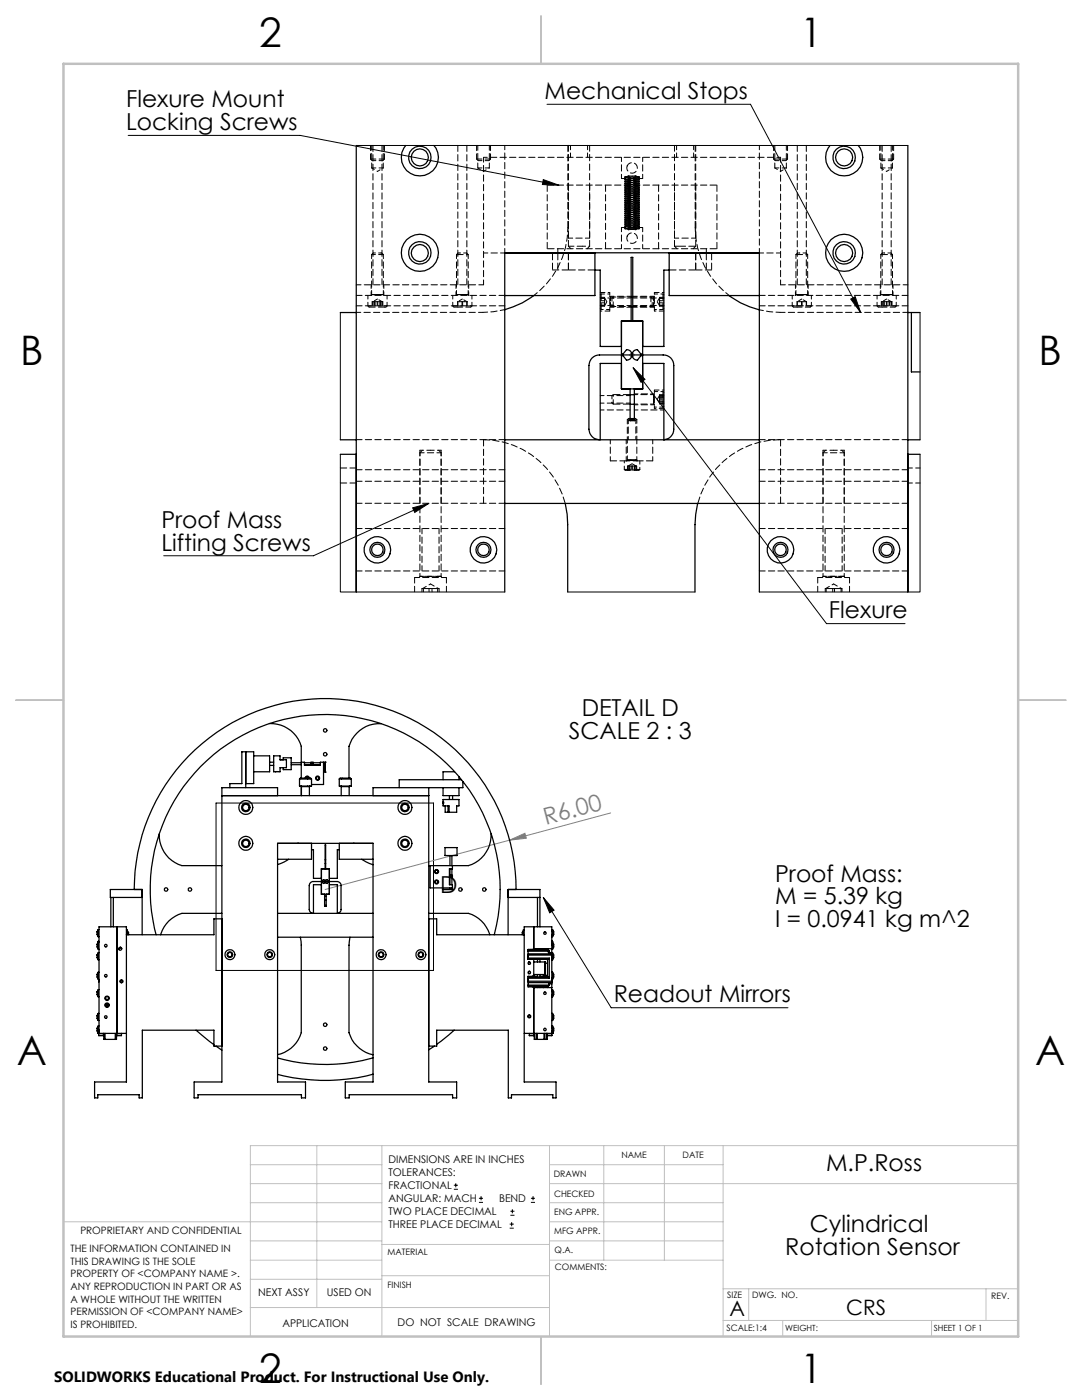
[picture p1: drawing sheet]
<svg xmlns="http://www.w3.org/2000/svg" width="216mm" height="279mm" viewBox="0 0 216 279" stroke-linecap="round" stroke-linejoin="round" font-family="sans-serif">
<g fill="none" stroke="#000" stroke-width=".2">
<path d="M25.6 27h34.3l51.6 10M108.4 35.8l3.1 1.2-3.3-.2zM109.1 20.8h40.7l21.9 41.6M169.8 59.7l.8-.5 1.1 3.2zM126.3 73.4l38.6 51.1h15.7M126.3 73.4l2.4 2.3-.8 .6zM82.3 101.4l3.2-.9-2.7 1.8zM85.5 100.5l-23 10.4h-29.8M43.1 160.3h43.4v33.4h-43.4zM108.4 179.1l2.2 2.5-.9 .6zM108.4 179.1l13.6 22h35.2M90.6 237.3h.8"/>
<path d="M90.6 236.5h.8M90.9 236.1v.9M95.6 240h.8M95.6 239.1h.8M96 238.7v.8M105.9 240h.9M105.9 239.1h.9M106.4 238.7v.8M101.7 245.1h.8M101.7 244.3h.8M101.8 242.5h.9M101.8 241.7h.9"/>
<path d="M102.1 243.9v.8M102.2 241.3v.8"/>
</g>
<path d="M125.6 70.8h1M125.8 70.5l.7 .7M126.1 70.3v1M126.5 70.5l-.7 .7M64.4 175.9h1M64.6 175.6l.7 .7M64.9 175.4v1M65.3 175.6l-.7 .7M101.7 167.7l3-1.4 .3 1zM121.8 162.2l-56.9 15.3" fill="none" stroke="#808080" stroke-width=".2"/>
<g fill="none" stroke="#c0c0c0" stroke-width=".2">
<path d="M50 232.4h26.2M50 236.2h26.2M63.2 228.6v32.3M76.2 228.6v38.1M109.6 228.6v38.1M109.6 232.4h34.7M109.6 236.2h93.6M120.5 228.6v22.9M132.6 228.6v22.9M144.3 228.6v38.1M203.2 228.6h-153.2v38.1M12.7 243.8h63.5"/>
<path d="M50 251.5h26.2M50 240h26.2M50 247.7h26.2M50 255.3h26.2M76.2 254.6h33.4M76.2 248.4h33.4M109.6 251.5h34.7M109.6 243.8h34.7M109.6 240h34.7M109.6 247.7h34.7M144.3 257.2h58.9M149.4 257.2v6.3"/>
<path d="M196.7 257.2v6.3M50 260.9h59.6M144.3 263.5h58.9M156.2 263.5v3.2M185.9 263.5v3.2"/>
</g>
<path d="M108 3.2v9.5M3.1 139.7h9.6M203.2 139.7h9.5M108 266.7v9.6" fill="none" stroke="#c0c0c0" stroke-width=".25"/>
<path d="M12.7 12.7h190.5v254h-190.5z" fill="none" stroke="#c0c0c0" stroke-width=".5"/>
<path d="M126.3 73.4l2.4 2.3-.8 .6zM82.3 101.4l3.2-.9-2.7 1.8zM108.4 35.8l3.1 1.2-3.3-.2zM169.8 59.7l.8-.5 1.1 3.2z" fill="#000"/>
<path d="M101.7 167.7l3-1.4 .3 1z" fill="#808080"/>
<path d="M108.4 179.1l2.2 2.5-.9 .6z" fill="#000"/>
<g fill="none" stroke="#000" stroke-width=".25">
<path d="M71.1 29v89.1M81 29a3.7 3.7 0 0 0 .2 5.1 3.7 3.7 0 0 0 5.1 0 3.7 3.7 0 0 0 .3-5.1M165.6 29a3.7 3.7 0 0 0 .3 5.1 3.7 3.7 0 0 0 5.1 0 3.7 3.7 0 0 0 .2-5.1M181.2 29v89.1M100.7 50.5h18v8.5h-18M106.5 59a16.4 16.4 0 0 1-5.8 2.8M111.3 50.4v.1M118.7 53.9h1.1v15.2h4.2M125.9 59.3h.4M133.5 53.9h-1v15.2h-4.3M140.9 50.4v.1M145.5 59a16.5 16.5 0 0 0 6 2.8"/>
<path d="M151.5 50.5h-18v8.5h18M67.9 62.4h3.2M124 64.1h4.2v6.6h-.3l-.7-.9a1.06 1.06 0 0 0-1.1 1 1.06 1.06 0 0 0 1.1 1.1l.7-.9h.3v6.6h-4.2v-6.6h.3l.7 .9a1.06 1.06 0 0 0 1.1-1.1 1.06 1.06 0 0 0-1.1-1l-.7 .9h-.3zM124 72.5h-4.2v15.3M125.7 78.8h.9M125.7 77.6v6.4h.9v-6.4M125.9 61.2h.4M125.9 64.1v-12.7h.4v12.7M128.2 72.5h4.3v15.3a2.12 2.12 0 0 0 1.9-2.1v-12.7a2.05 2.05 0 0 0-2.1-2.2h-12.7a2.11 2.11 0 0 0-2.1 2.2v12.7a2.17 2.17 0 0 0 2.1 2.1M181.2 62.4h2.4M181.9 62.4v11.8h1.7M67.9 90.7h3.2"/>
<path d="M67.9 87.8h3.2M100.7 87.8h50.8M125.7 83.5h.9M125.7 83.8h.9M125.7 80.7h.9M181.2 90.7h2.4M181.2 87.8h2.4M100.7 100.5h50.8M100.7 118.1v-67.7h50.8v67.7M112.7 100.5l.5 2.2 .1 2v13.4M139.2 100.5l-.4 2.2-.1 2v13.4M44.3 158.8h41.2"/>
<path d="M49 156.4h1.6v-6.4h-2.3v6.4h-2.4v.8M49 150v7.2M50.6 150.8h3.2v3.2h-3.2M53.8 144.4a6.4 6.4 0 0 1 6.3 4.5v6.4M53.8 152.8h.8M53.8 152.1h.8M55 154h-.4v-3.2h1.3v.8h1.2v1.6h-1.2v.8h-.4M55 154h.5M56.5 151.6v-.4h1.6v2.4h-1.6v-.4M58.1 152.6h2M58.1 152.2h2M59.8 155.5h2.4"/>
<path d="M59.8 155.5v1.4h2.4v-1.4M59.8 155.5l.1-.2h2.1l.2 .2M60.1 156.9v.1M60.1 152.1h.6v.6h3.2v-.6h.7v4.5h-2.4M60.1 156.9v1.9M60.1 157h1.6M60.1 157v1.8M60.7 152.6h1.4M60.7 152.2h1.4M60.9 155.3a.42 .42 0 0 1 .4-.4 .42 .42 0 0 1 .4 .4M61 155.3a.28 .28 0 0 1 .3-.3 .28 .28 0 0 1 .3 .3M61.7 157v1.8"/>
<path d="M61.8 156.9l-.1 .1M62.1 152.7v-.6h.4v.6M62.1 152.4h.4M62.5 152.6h1.4M62.5 152.2h1.4M64.6 152.7h.3M64.6 152.2h.3M64.9 152.1h.1M64.9 154.1h.1M64.9 152.1v2M67.7 155.5h2.4M67.7 155.5v1.4h2.4v-1.4"/>
<path d="M67.7 155.5l.2-.2h2l.2 .2M68 156.9l.1 .1M68.1 157h1.6M68.1 157v1.8M69.7 157v1.8M69.8 156.9l-.1 .1M76 144.4a6.3 6.3 0 0 0-6.4 4.5v6.4M85.5 157.2v58.7h5.6v3.2h-.8v-.6h-20.6v.6h-.8v-3.2h5.5v-47.6h-19v47.6h5.6v3.2h-.9v-.6h-20.6v.6h-.8v-3.2h5.6v-58.7h11.1v1.6M88.4 159.6h3.2v1.2h-.5v1.3h-1.5v-1.3h-1.2zM88.4 157.2v1.6h3.2v-1.6M88.4 160l.1 .4zM89.7 158.8v.8"/>
<path d="M90.3 158.8v.8M90.7 154h-2.3v1.6M91.6 155v.6M92.1 155.6h-12.4v1.6M92.4 156v1.2h-18v1.6M22.1 179.1v5.9M22.6 179.1v5.9M26.8 177.5a38.1 38.1 0 0 1 38.1-38.1 38.1 38.1 0 0 1 38.1 38.1M28.4 179.1h-6.4v-1.6h6.4v9M31.8 166.4a6.3 6.3 0 0 0 4.5 6.4h8M57.6 171.5l-.9 .5-1.3 .5M59.4 168.3h.1"/>
<path d="M62.2 168.3v3.2h-6.8M62.2 169.6h.3v5.7h1.6M64.1 173.4h1.6v2.5l-.4-.4a.39 .39 0 0 0-.4 .4 .39 .39 0 0 0 .4 .4l.4-.3v2.5h-1.6v-2.5l.4 .3a.39 .39 0 0 0 .4-.4 .39 .39 0 0 0-.4-.4l-.4 .4zM64.1 176.6h-1.6v5.7M64.8 178.9h.3M64.8 179.6h.3M64.8 178.5v2.4h.3v-2.4M64.9 171.6h.1M64.9 172.3h.1M64.9 173.4v-4.8h.1v4.8M65.7 176.6h1.6v5.7a.78 .78 0 0 0 .8-.8v-4.8a.78 .78 0 0 0-.8-.8h-4.8a.85 .85 0 0 0-.8 .8v4.8a.85 .85 0 0 0 .8 .8M67.7 168.3v3.2h6.7"/>
<path d="M67.7 169.6h-.4v5.7h-1.6M70.5 168.3h.1M72.2 171.5l2.2 1.1M85.8 172.8v4.4h4.5v-.6h-.6v-3.2h.6v-.6M88.3 177.5h.1M88.3 177.5h2M88.8 169.2h2.4v1.5h-2.4zM88.8 160.8v1.3h.6M89.4 162.1h.2M89.4 160.8v1.3M89.7 174.7h.6v.4h-.6M89.7 177.2v.3"/>
<path d="M89.8 170.7v2.1M89.8 173.4v1.3M89.8 175.1v1.5M90 174.7v.4M90.2 170.7v2.1M90.2 173.4v1.3M90.2 175.1v1.5M90.2 177.2v.3M90.3 177.5h.1M98 166.4a6.4 6.4 0 0 1-4.5 6.4h-8M101.4 179.1h6.3M107.2 179.1v5.9"/>
<path d="M19.4 186v.5l.2 .3M19.4 185.9v.1M19.6 190.3a.85 .85 0 0 0 0 1.1M19.6 194.2l-.2 .2v.6l.2 .3M19.6 185.7l-.2 .2M19.6 197.7a.85 .85 0 0 0 0 1.1M19.6 194.1v1.3h.2M19.6 197.6v1.3h.2M19.6 187.9l-.2 .5v.6l.2 .3M19.6 187.9v.1M19.6 187.9h.2M19.7 195.4l.1 .6"/>
<path d="M19.8 188h-.2v1.4h.2M19.8 190.1h-.2v1.5h.2M19.8 194l-.2 .1M19.8 185.5h-.2v1.4h.2M19.8 197.5l-.2 .1M21.1 199.2a.3 .3 0 0 0 .3 .3 .3 .3 0 0 0 .3-.3M23.4 185v21.2M24 189.1l-.3 .4zM25.2 185.6h.2v.9M25.4 185.8l.2 .3v.4M31.2 186.5a34.9 34.9 0 0 1 33.7-43.9 34.9 34.9 0 0 1 33.7 43.9M44.3 182.3h-8a6.3 6.3 0 0 0-4.3 4.2"/>
<path d="M44.3 183.4h-1.6v3.1h-17.5M55.4 187h19M55.4 182.3h19M59.9 187l.2 1.6v17.5a6.2 6.2 0 0 1-4.7 4.4M64.8 180.7h.3M64.8 180.8h.3M69.8 187l-.2 1.6v17.5a6.5 6.5 0 0 0 4.8 4.4M85.5 182.3h8a6.3 6.3 0 0 1 4.2 4.2M85.5 183.4h1.6v3.1h17.5M104.4 185.8l-.2 .3v.4M104.6 185.6h-.2v.9M105.4 189.6l.2 .1"/>
<path d="M105.4 191.2h4.2v4h-4.2M105.4 195.8h4.7M105.4 196.1h4.7M105.4 195h4.2M105.4 190.4h4.7M105.4 190.6h4.7M105.5 193.9v.4M105.5 192v.4M105.6 193.9h.1M105.6 192h.1M105.9 189.5l-.1 .1M106.2 189.5v.1z"/>
<path d="M106.2 197v-.1h1v.2M106.2 194.8v.2M106.5 194.8h.1M106.5 197v-.1v9.3M106.5 197h.1M106.5 185v4.6M106.5 191.5v3.3M106.5 192h2.2l.1 2.5M106.5 194.5h2.3M106.5 197.1h3.6M106.5 189.3h3.6M106.6 196.9v.2"/>
<path d="M106.6 197h.6M106.8 194.9h.4l-1.8-.1v2.2h1.1M107.2 189.5v.1M107.2 191.5v.5M107.2 194.5v.5M107.7 197.1v-.2h1.6v.2M107.7 185v-7.5h-6.3v9M107.7 189.5v.1M107.7 191.5v.5M107.7 194.5v.5M107.7 197h.7M108.4 196.9v.2"/>
<path d="M108.5 196.9v.2M108.5 197h.8M108.7 194.5l.3 .1-.1 .2M108.7 194.5l-.2 .1v.2M108.7 189.3v.2M108.7 194.5h.1M108.8 189.5h.1M108.8 189.5h-3.4v2h4.2M108.8 192.2h.5M109 189.3l-.2 .3M109.3 189.3v.3M109.3 194.8l-1.6 .1h.4"/>
<path d="M109.3 189.4l-.2 .2M109.3 191.5v3.5M109.4 189.8h-4l.2-.2h3.8l.2 .2M109.4 189.8h.1M109.4 189.8l.1 .4v-.4M109.5 189.8h.1M109.6 196.6h-4.2l.2 .3h2a3 3 0 0 0 1.9-.2M109.6 196.6l-.1 .1zM109.6 196.3v.3M109.6 189.8v.6M109.6 196.1v.2M109.6 196.4h.5"/>
<path d="M109.6 190.1h.5M110.1 195.8v.3M110.1 190.4v.2M110.1 195.2v.8M110.1 190.5v.7M110.1 197.1v9.1M110.1 197.5h.2v1.4h-.2M110.1 194h.2v1.4h-.1M110.1 189.3v-4.3h-5.5v30.9h6.3v3.2h-.6v-.6h-8.2v.6h-.7v-13.5h-14.3v3.2h-1.6M110.1 185.5h.2v1.4h-.2M110.1 190.1h.2v1.5h-.2M110.1 196.4v.7"/>
<path d="M110.1 189.3v.8M110.1 187.9h.1M110.1 188.6h.1M110.1 190.1v.3M110.1 190.6v5.2M110.1 196.1v.3M110.2 187.9v.7M110.3 197.7a.85 .85 0 0 1 0 1.1M110.3 188.2a.81 .81 0 0 1 0 1.1M110.3 194.2a.85 .85 0 0 1 0 1.1M110.3 185.7a.85 .85 0 0 1 0 1.1M110.3 190.3a.85 .85 0 0 1 0 1.1"/>
<path d="M110.3 188.6v.8h-.2M19.4 202.7v.6l.2 .2M19.4 205.2l.1 .7M19.4 202.7h.1M19.4 205.2h.1M19.6 202.4l-.2 .3M19.6 204.9l-.2 .3M19.6 204.9v.7M19.7 206.6h.9M19.7 205.6h-.2v.6h5.7M19.7 205.6v1M19.7 205.6h.1"/>
<path d="M19.8 202.2h-.2v1.5h.2M19.8 204.8h-.2v.1M19.8 206.2v-21.2h5.4v30.9h-6.3v3.2h.6v-.6h8.3v.6h.6v-13.5h14.3v3.2h1.6M20.6 206.2v.4M20.7 206.2v1.2h.3M21 207.4h2M21 206.2v1.2M21.2 200.8l-.1-.2 .4-.2 .1 .2-.2 .2M21.2 200.8h.2M21.2 200.8h.1M21.4 200.8h.1M23 206.2v1.2"/>
<path d="M23.2 206.2v1.2h-.2M23.3 206.6h.9M23.3 206.2v.4M24.2 206.2v.4M39.1 205.6l3.6 2.9M43.1 208.8l1.2 .8M74.4 214.4a37.5 37.5 0 0 1-19 0M74.4 211.1a34.9 34.9 0 0 1-19 0M86.7 208.8l-1.2 .7M90.6 205.6l-3.5 2.8M105.6 206.6h1M105.6 206.2v.4"/>
<path d="M106.6 206.2v.4M106.6 206.2l.1 1.2M106.7 207.4h.3M106.7 206.2v1.2M107 207.4h.2M107 206.2v1.2M107.2 207.4h1.3M107.2 206.2v1.2M108.5 207.4h.2M108.5 206.2v1.2M108.7 206.2v1.2M108.7 207.4h.4"/>
<path d="M109.1 206.2v1.2M109.2 206.6h.9M109.2 206.2v.4M110.1 204.8h.2v1.4h-.2M110.1 202.2h.2v1.5h-.2M110.1 206.2v.4M110.3 204.9a.86 .86 0 0 1 0 1.1M110.3 202.4a.81 .81 0 0 1 0 1.1M110.4 205.9v.3h-5.8"/>
<circle cx="83.8" cy="31.4" r="2.26"/>
<circle cx="83.8" cy="31.4" r="1.7"/>
<circle cx="168.4" cy="31.4" r="2.26"/>
<circle cx="168.4" cy="31.4" r="1.7"/>
<circle cx="83.8" cy="50.5" r="2.26"/>
<circle cx="83.8" cy="50.5" r="3.7"/>
<circle cx="83.8" cy="50.5" r="1.7"/>
<circle cx="168.4" cy="50.5" r="2.26"/>
<circle cx="168.4" cy="50.5" r="3.7"/>
<circle cx="168.4" cy="50.5" r="1.7"/>
<circle cx="75.3" cy="109.7" r="2.65"/>
<circle cx="75.3" cy="109.7" r="1.51"/>
<circle cx="75.3" cy="109.7" r="1.16"/>
<circle cx="96.5" cy="109.7" r="2.65"/>
<circle cx="96.5" cy="109.7" r="1.16"/>
<circle cx="96.5" cy="109.7" r="1.51"/>
<circle cx="155.7" cy="109.7" r="2.65"/>
<circle cx="155.7" cy="109.7" r="1.51"/>
<circle cx="155.7" cy="109.7" r="1.16"/>
<circle cx="176.9" cy="109.7" r="2.65"/>
<circle cx="176.9" cy="109.7" r="1.16"/>
<circle cx="176.9" cy="109.7" r="1.51"/>
<circle cx="63.4" cy="155.3" r=".41"/>
<circle cx="63.4" cy="155.3" r=".29"/>
<circle cx="64.9" cy="150.5" r=".35"/>
<circle cx="64.9" cy="145.8" r=".35"/>
<circle cx="33.1" cy="177.5" r=".35"/>
<circle cx="37.9" cy="177.5" r=".35"/>
<circle cx="49" cy="161.2" r=".85"/>
<circle cx="49" cy="168.3" r=".84"/>
<circle cx="49.1" cy="168.3" r="1.39"/>
<circle cx="49.1" cy="161.1" r="1.39"/>
<circle cx="49.1" cy="168.3" r=".64"/>
<circle cx="49.1" cy="161.1" r=".64"/>
<circle cx="80.8" cy="161.2" r=".85"/>
<circle cx="80.8" cy="168.3" r=".84"/>
<circle cx="80.8" cy="168.3" r="1.39"/>
<circle cx="80.8" cy="161.1" r="1.39"/>
<circle cx="80.8" cy="168.3" r=".64"/>
<circle cx="80.8" cy="161.1" r=".64"/>
<circle cx="87.1" cy="174" r=".39"/>
<circle cx="87.1" cy="176" r=".28"/>
<circle cx="87.1" cy="173.9" r=".28"/>
<circle cx="87.1" cy="176" r=".4"/>
<circle cx="91.9" cy="177.5" r=".35"/>
<circle cx="96.6" cy="177.5" r=".35"/>
<circle cx="21.1" cy="194.7" r=".25"/>
<circle cx="21.1" cy="188.7" r=".25"/>
<circle cx="21.4" cy="199.2" r=".31"/>
<circle cx="21.4" cy="199.2" r=".45"/>
<circle cx="24" cy="189.3" r=".31"/>
<circle cx="24.2" cy="195.8" r=".2"/>
<circle cx="24.2" cy="195.8" r=".31"/>
<circle cx="45.9" cy="190.5" r=".56"/>
<circle cx="45.9" cy="190.5" r="1"/>
<circle cx="45.9" cy="190.5" r=".43"/>
<circle cx="53.8" cy="190.5" r=".56"/>
<circle cx="53.8" cy="190.5" r="1"/>
<circle cx="53.8" cy="190.5" r=".43"/>
<circle cx="76" cy="190.5" r=".56"/>
<circle cx="76" cy="190.5" r="1"/>
<circle cx="76" cy="190.5" r=".43"/>
<circle cx="84" cy="190.5" r=".56"/>
<circle cx="84" cy="190.5" r="1"/>
<circle cx="84" cy="190.5" r=".43"/>
<circle cx="105.6" cy="192.2" r=".26"/>
<circle cx="105.6" cy="194.1" r=".25"/>
<circle cx="108.7" cy="186.2" r=".25"/>
<circle cx="108.7" cy="198.2" r=".25"/>
<circle cx="21.1" cy="203" r=".26"/>
<circle cx="21.4" cy="200.6" r=".3"/>
<circle cx="21.4" cy="200.6" r=".31"/>
<circle cx="21.4" cy="200.6" r=".45"/>
<circle cx="64.9" cy="209.3" r=".35"/>
<circle cx="64.9" cy="204.5" r=".35"/>
<circle cx="105.6" cy="202.8" r=".19"/>
<circle cx="105.6" cy="202.8" r=".31"/>
<circle cx="108.7" cy="205.5" r=".25"/>
</g>
<path d="M71.1 29h110.1M67.9 62.4v25.4M183.6 62.4v25.4M67.9 90.7v27.4h32.8M183.6 90.7v27.4h-32.1M113.3 118.1h25.4" fill="none" stroke="#000" stroke-width=".2"/>
<g fill="none" stroke="#000" stroke-width=".2" stroke-dasharray="1.3 .6" stroke-dashoffset=".1">
<path d="M74.4 29v27.8M91.4 29v27.8M113.4 36.9v10.6M113.4 29v20.1M134.6 36.9v10.6M134.6 29v20.1M159.1 29v27.8M176 29v27.8M71.1 59h29.6M76.2 56.8v-27.8M93.2 56.8v-27.8M113.3 45.4v-16.4"/>
<path d="M117.7 47.5v-10.6M117.7 49.1v-20.1M138.7 45.4v-16.4M138.8 47.5v-10.6M138.8 49.1v-20.1M151.5 59h29.7M160.9 56.8v-27.8M177.8 56.8v-27.8M94.2 61.1h-3M100.7 61h-29.6M132.3 78.1v3M161.9 61.1h-3"/>
<path d="M178.8 61.1h-2.9M181.2 61h-29.7M71.1 96h29.6M83.8 89.9v10.5M100.7 87.7h-29.6M100.7 93.7h-29.6M151.5 96h29.7M164.2 89.9v10.5M181.2 87.7h-29.7M181.2 93.7h-29.7M71.1 113.9h29.6M71.1 105.5h29.6"/>
<path d="M88 100.4v-10.5M100.7 100.4h-29.6M151.5 113.9h29.7M151.5 105.5h29.7M168.5 100.4v-10.5M181.2 100.4h-29.7"/>
</g>
<g fill="none" stroke="#000" stroke-width=".2" stroke-dasharray="1.3 .6">
<path d="M73.9 31.7l.3 .4M76.4 32.1l.3-.4M95.1 31.7l.3 .4M97.6 32.1l.3-.4M109.2 36.9v12.7M124.7 40v.1M124.7 39.5v.2M124.7 39.1v.2M124.7 38.7v.2M124.7 38.3v.1M124.7 37.8v.2M124.7 37.4v.2"/>
<path d="M124.7 37v.2M124.7 36.6v.1M124.7 36.1v.2M124.7 35.7v.2M124.7 35.3v.2M124.7 38.7v.1M124.7 37v.1M124.7 35.3v.1M125.3 35.2h.2M125.5 35.2h-.1M125.5 39.8h.1M125.5 39.4h.1"/>
<path d="M125.5 39h.1M125.5 38.6h.1M125.5 38.1h.1M125.5 37.7h.1M125.5 37.3h.1M125.5 36.9h.1M125.5 36.4h.1M125.5 35.6h.1M126.8 35.1h-.1M126.9 35.2h-.1M127.5 39.5h.1M127.5 39.7v-.2"/>
<path d="M127.5 39.3v-.2M127.5 38.8v-.1M127.5 38.4v-.1M127.5 38v-.2M127.5 37.6v-.2M127.5 37.1v-.1M127.5 36.7v-.1M127.5 36.3v-.2M127.5 35.9v-.2M127.5 35.4v-.1M127.5 38.9v-.2M127.5 37.2v-.2"/>
<path d="M127.5 35.5v-.2M143.1 36.9v12.7M154.4 31.7l.3 .4M156.8 32.1l.3-.4M175.5 31.7l.3 .4M178 32.1h.1M178 32.1l.3-.4M178.3 31.7h.1M74.2 58.8l-.2 .2M74.5 50.5l-.3 .3M76.2 50.5h-.2M76.5 50.8h-.2"/>
<path d="M76.5 50.8l-.3-.3M76.7 59l-.2-.2M91.1 58.8l-.2 .2M91.4 50.5l-.3 .3M91.6 50.8h-.5M91.8 50.5h-.4M93.4 50.8l-.3-.3M93.6 59l-.2-.2M110.2 53.9h3.2M120 58.7l-.2 .2M120.6 59.7v-.4M120.8 49.6v-12.7"/>
<path d="M121.8 59.3l-.1-.2M122.4 59.3h-.6M122.4 59.3l-.3 .2M124.7 45.1v.1M124.7 44.6v.2M124.7 44.2v.2M124.7 43.8v.2M124.7 43.4v.1M124.7 42.9v.2M124.7 42.5v.2M124.7 42.1v.2M124.7 41.7v.1"/>
<path d="M124.7 41.2v.2M124.7 40.8v.2M124.7 40.4v.2M124.7 45.5v.2M124.7 43.8v.1M124.7 42.1v.1M124.7 40.4v.1M124.7 45.5v.1M125.5 45.8l-.2-.1 .2 .1M125.5 45.8h.1M125.5 44.5h.1M125.5 44.1h.1"/>
<path d="M125.5 43.7h.1M125.5 43.2h.1M125.5 42.8h.1M125.5 42.4h.1M125.5 42h.1M125.5 41.5h.1M125.5 41.1h.1M125.5 40.7h.1M125.5 40.3h.1M126.8 45.8l.1-.1-.1 .1M127.5 44.6h.1M127.5 43.8h.1"/>
<path d="M127.5 45.2v-.1M127.5 44.8v-.2M127.5 44.4v-.2M127.5 43.9v-.1M127.5 43.5v-.1M127.5 43.1v-.2M127.5 42.7v-.2M127.5 42.2v-.1M127.5 41.8v-.1M127.5 41.4v-.2M127.5 41v-.2M127.5 40.5v-.1"/>
<path d="M127.5 40.1v-.1M127.5 45.6v-.1M127.5 44v-.2M127.5 42.3v-.2M127.5 40.6v-.2M127.5 45.7v-.2M130.1 59.5l-.2-.2M130.6 59.1l-.2 .2M131.4 49.6v-12.7M131.6 60v-.4M131.6 59.4v.2M131.6 59.3v.1"/>
<path d="M132.3 58.7v3.1M132.5 58.9l-.2-.2M138.8 53.9h3.2M158.8 58.8l-.1 .2M159.1 50.5l-.3 .3M159.3 50.8h-.5M159.5 50.5h-.4M161.2 50.8l-.4-.3M161.3 59l-.1-.2M175.8 58.8l-.2 .2M176.1 50.5l-.3 .3M176.3 50.8h-.5"/>
<path d="M176.5 50.5h-.4M178.1 50.8l-.3-.3M178.3 59l-.2-.2M73.4 61.1l.2 .2M74.5 60.2h-.2M74.7 60.2h.6M74.7 60.2h-.2M75.3 60.2h.5M76.1 60.2h-.3M76.4 60.2h-.3M76.7 61.3h-3.1M77 61.3h-.3"/>
<path d="M77 61.3l.2-.2M77.2 61.1h-.3M90.3 61.1l.3 .2M91.8 60.2h-.5M92.2 60.2h.5M92.2 60.2h-.4M92.7 60.2h.4M93.1 60.2h.1M93.2 60.2h.1M93.9 61.3l.3-.2M119.8 61.6l.2 .2M120 61.8v-3.1"/>
<path d="M120.6 60v.5M120.6 60v-.3M120.6 60.5v.4M120.6 61v-.1M120.6 61.1v-.1M121.7 61.3l.1-.1M121.8 61.2h.6M122.1 60.9l.3 .3M122.4 78.7l-.3 .3M126.1 70.8h.1M129.9 61.2l.2-.3M130.4 61.2l.2 .1"/>
<path d="M130.6 78.6l-.2 .1M131.6 79.8v-.5M131.6 79.3v-.3M131.6 79v-.2M131.6 60.4v-.4M131.6 60.8v-.4M131.6 61.1v-.3M132.3 61.8l.2-.2M132.5 78.3l-.2-.2M158.1 61.1l.2 .2M159.5 60.2h-.5M159.9 60.2h.5"/>
<path d="M159.9 60.2h-.4M160.4 60.2h.5M160.9 60.2h.1M161.7 61.3l.2-.2M175 61.1l.2 .2M175.9 60.2h.1M176.4 60.2h-.4M176.9 60.2h.4M176.9 60.2h-.5M177.3 60.2h.5M177.8 60.2h.1M178 60.2h-.1"/>
<path d="M178.6 61.3l.2-.2M67.9 96.4h3.2M71.1 93.4h-3.2M96.5 87.7v12.7M121.8 92h3.2M122.1 80.3v.1M122.1 80.4l.3 .2M122.4 80.6h.1M124.6 93.7l.2 .2M125.2 91.8l-.2 .2M125.2 93h.2M125.4 83.9h.3"/>
<path d="M125.4 83.5l-.2 .3M125.4 93h.3M125.7 83.8h-.5M125.7 83.5h-.3M126.1 93h-.4M126.6 83.9h.3M126.6 93h-.5M126.8 93h-.2M126.8 83.5h-.2M127 93h-.2M127.1 83.8h-.5M127.1 92h3.1"/>
<path d="M127.1 83.8l-.3-.3M127.2 92l-.1-.2M127.5 93.9l.2-.2M127.7 93.7h-3.1M130.4 80.6l.2 .2M131.6 80.2v-.4M131.6 80.2v.2M131.6 80.4v.2M132.3 81.1v.1M132.3 81.2l.2-.1M132.5 87.7h-.1M155.6 87.7a16.9 16.9 0 0 0-16.4 12.7"/>
<path d="M155.8 87.7v12.7M83.8 115l-.2 .3M87.5 117.5h-.2M87.6 117.5h-.1M88.3 115.3l-.3-.3M112.8 100.4a16.9 16.9 0 0 0-16.4-12.7M164.2 115l-.2 .3M167.9 117.5h-.1M168 117.5h-.1M168.7 115.3l-.2-.3"/>
</g>
<g fill="none" stroke="#000" stroke-width=".2" stroke-dasharray="1.3 .6" stroke-dashoffset=".5">
<path d="M74.2 32.1h2.2M95.4 32.1h2.2M124.7 39.7l2 .1M124.7 39.3l2 .1M124.7 38.8l2 .1M124.7 38.4l2 .1M124.7 38l2 .1M124.7 37.6l2 .1M124.7 37.1l2 .1M124.7 36.7l2 .1M124.7 36.3l2 .1M124.7 35.9l2 .1"/>
<path d="M124.7 35.4l2 .1M124.8 35.4l2.1-.2M125.3 35.2l2.2 .2M127.5 36.1l-2-.1M154.7 32.1h2.1M155.8 31.4h-59.3M175.8 32.1h2.2M73.4 59v2.1M74.1 56.8v2.2M74.2 50.8v8M75.3 59.7l-.9 .5M76.3 50.8h-2.1"/>
<path d="M76.5 58.8v-8M76.6 59v-2.2M90.3 59v2.1M91 56.8v2.2M91.1 50.8v8M92.3 59.7l-1 .5M93.4 58.8v-8M93.5 59v-2.2M124.7 44.8l2 .1M124.7 44.4l2 .1M124.7 43.9l2 .1M124.7 43.5l2 .1"/>
<path d="M124.7 43.1l2 .1M124.7 42.7l2 .1M124.7 42.2l2 .1M124.7 41.8l2 .1M124.7 41.4l2 .1M124.7 41l2 .1M124.7 40.5l2 .1M124.7 40.1l2 .1M124.7 45.2l2 .1M126.9 45.8l-2.1-.3M127.5 45.5l-2.2 .3M127.5 45.1l-2-.2"/>
<path d="M127.5 45.5l-2-.1M130.4 59.3h-4.1M131.6 59.4l-.5 .8M158.1 59v2.1M158.7 56.8v2.2M158.8 50.8v8M160 59.7l-.9 .5M161.2 58.8v-8M161.3 59v-2.2M175 59v2.1M175.7 56.8v2.2M175.8 50.8v8"/>
<path d="M176.9 59.7l-.9 .5M178.1 58.8v-8M178.2 59v-2.2M74.3 60.2v1.1M74.4 60.2v1.1M74.7 60.2v1.1M74.8 60.2v1.1M75.3 60.2v1.1M75.4 60.2v1.1M75.8 60.2v1.1M75.9 60.2v1.1M76.2 60.2v1.1"/>
<path d="M76.2 60.2l-.9-.5M76.3 60.2v1.1M76.4 60.2v1.1M77.2 61.1v-2.1M91.3 60.2v1.1M91.4 60.2v1.1M92.2 60.2v1.1M92.3 60.2v1.1M93.1 60.2v1.1M93.2 60.2l-.9-.5M93.2 60.2v1.1M94.2 61.1v-2.1"/>
<path d="M120.6 61l.5-.8M121.1 60.2l-.5-.8M125.7 78.9h-5.9M126.3 61.2h4.1M130.6 78.6h-4M131.1 79.7l.5 .8M131.1 60.2l.5 .8M131.6 78.9l-.5 .8M151.5 61.8l2.1 .4 2 .1M159 60.2v1.1M159.1 60.2v1.1M159.9 60.2v1.1"/>
<path d="M160 60.2v1.1M160.9 60.2v1.1M160.9 60.2l-.9-.5M161.9 61.1v-2.1M175.9 60.2v1.1M176 60.2v1.1M176.3 60.2v1.1M176.4 60.2v1.1M176.9 60.2v1.1M177 60.2v1.1M177.4 60.2v1.1M177.5 60.2v1.1"/>
<path d="M177.8 60.2v1.1M177.8 60.2l-.9-.5M177.9 60.2v1.1M178 60.2v1.1M178.8 61.1v-2.1M85.9 89.9h-2.1M88 89.9h-2.1M119.8 81.8h5.9M119.8 80.5h5.9M126.1 92.5l-.8 .5M126.6 81.8h5.9M126.6 80.8h4"/>
<path d="M126.9 93l-.8-.5M127.1 92h-2.1M127.1 87.7v-3.9M166.3 89.9h-2.1M168.5 89.9h-2.2"/>
</g>
<g fill="none" stroke="#000" stroke-width=".2" stroke-dasharray="1.3 .6" stroke-dashoffset=".4">
<path d="M74.2 33.5h2.3M95.3 33.5h2.3M113.8 29v2.4M117.2 31.4v-2.4M124 35.6v-4.2M125.6 39.9l-.9 .1M125.6 39.4l-.9 .1M125.6 39l-.9 .1M125.6 38.6l-.9 .1M125.6 38.2l-.9 .1M125.6 37.7l-.9 .1M125.6 37.3l-.9 .1"/>
<path d="M125.6 36.9l-.9 .1M125.6 36.5l-.9 .1M125.6 36l-.9 .1M128.2 35.6h-4.2M128.2 31.4v4.2M135 29v2.4M138.4 31.4v-2.4M154.6 33.5h2.3M175.8 33.5h2.3M96.5 50.5h4.2M100.7 50.4v-21.4M106.5 59a16.9 16.9 0 0 0 6.8-13.6"/>
<path d="M111.3 49.6v.8M113.4 47.5h4.3M113.4 49.1l.5 .5M117.2 49.6l.5-.5M120.6 59.6h-.8M120.6 59.3h-.8M124 45.4v4.2M125.6 45l-.9 .1M125.6 44.5l-.9 .1M125.6 44.1l-.9 .1M125.6 43.7l-.9 .1M125.6 43.3l-.9 .1"/>
<path d="M125.6 42.8l-.9 .1M125.6 42.4l-.9 .1M125.6 42l-.9 .1M125.6 41.6l-.9 .1M125.6 41.1l-.9 .1M125.6 40.7l-.9 .1M125.6 40.3l-.9 .1M126 59.5h-6.2M126 59.1h-4.3M128.2 49.6v-4.2M128.2 45.4h-4.2M130.6 59.1h-4.3"/>
<path d="M131.6 59.6h.9M131.6 59.3h.9M132.5 59.5h-6.2M134.6 47.5h4.2M134.6 49.1h.8M134.6 49.1l.5 .5M138.3 49.6l.5-.5M138.7 45.4a16.9 16.9 0 0 0 6.8 13.6M140.9 49.6v.8M151.5 50.4v-21.4M151.5 50.5h4.3M71.1 62.3h25.3"/>
<path d="M91.2 61.1h-.9M91.3 61.3h-.7M119.8 61h6.2M120.6 60h-.8M120.6 60.9h-.8M120.6 60.4h-.8M120.6 61.1h-.8M121.7 61.3h4.3M126.3 61.3h4.3M126.3 61h6.2M131.6 79.6h.9M131.6 79h.9"/>
<path d="M131.6 78.9h.9M131.6 79.8h.9M131.6 79.3h.9M131.6 79.2h.9M131.6 78.8h.9M131.6 60.4h.9M131.6 60.9h.9M131.6 61.1h.9M131.6 60h.9M158.9 61.1h-.8M159.1 61.3h-.8M175.9 61.1h-.9"/>
<path d="M176 61.3h-.8M84.3 89.9l-.5 .5M88 90.4h-4.2M88 90.4l-.5-.5M121.8 87.7v4.3M125 92v-4.3M125.2 83.8v8M125.2 93v.9M125.3 93v.9M125.4 93v.9M125.6 93v.9M125.7 93v.9"/>
<path d="M126.1 93v.9M126.2 93v.9M126.6 93v.9M126.9 93v.9M127 93v.9M127.1 92v-4.3M130.2 92v-4.3M131.6 80.4h.9M131.6 80.5h.9M131.6 80.2h.9M131.6 80.1h.9M131.6 80.6h.9"/>
<path d="M164.7 89.9l-.5 .5M168.5 90.4h-4.3M168.5 90.4l-.5-.5M181.2 96.4h2.4M183.6 93.4h-2.4M84.2 117.5h.7M84.9 117.5h.7M85.6 117.5h.9M86.5 117.5h.8M164.7 117.5h.7M165.4 117.5h.8M166.2 117.5h.8"/>
<path d="M167 117.5h.8"/>
</g>
<g fill="none" stroke="#000" stroke-width=".2" stroke-dasharray="1.3 .6" stroke-dashoffset="-.1">
<path d="M109.2 36.9h33.9M109.2 49.6h33.9M110.2 50.5v3.4M111.3 50.5v3.4M113.4 53.9h5.3M113.4 53.9v-3.4M135.4 49.1h3.4M138.8 53.9h-5.3M138.8 53.9v-3.4M140.9 50.5v3.4M142 53.9v-3.4M125.7 78.7h-3.3"/>
<path d="M122.4 80.6h3.3"/>
</g>
<g fill="none" stroke="#000" stroke-width=".2" stroke-dasharray="1.3 .6" stroke-dashoffset=".2">
<path d="M73.9 31.7h2.8M73.9 29v2.7M76.7 31.7v-2.7M95.1 31.7h2.8M95.1 29v2.7M97.9 31.7v-2.7M125.1 33.1a1.06 1.06 0 0 0 1 1.5 1.06 1.06 0 0 0 1-1.5 1.06 1.06 0 0 0-1.7-.3l-.3 .3M154.4 31.7h2.7M154.4 29v2.7M157.1 31.7v-2.7M175.5 31.7h2.8M175.5 29v2.7"/>
<path d="M178.3 31.7v-2.7M74.4 58.8h2.1h-2.3h.2M74.7 58.8h-.5h2.3h-1.8M91.3 58.8h2.1h-2.3h.2M93.2 58.8h-2.1h2.3h-.2M113.4 49.1h2.9M125.1 47.1a1.06 1.06 0 0 0 1 1.5 1.06 1.06 0 0 0 1-1.5 1.06 1.06 0 0 0-1.7-.3l-.3 .3M159 58.8h2.1h-2.3h.2M161 58.8h-2.2h2.3h-.1M177.6 58.8h.5h-2.3h1.8M177.9 58.8h-2.1h2.3h-.2M127.5 93.9h-2.7"/>
<path d="M82.7 115.3v2.8M84.2 105.5v8.4M87.6 113.9v-8.4M89.1 118.1v-2.8M163.2 115.3v2.8M164.6 105.5v8.4M168 113.9v-8.4M168.2 115h.2h-4.2h4M169.5 118.1v-2.8"/>
</g>
<g fill="none" stroke="#000" stroke-width=".2" stroke-dasharray="1.3 .6" stroke-dashoffset=".3">
<path d="M74.2 29v4.5M76.5 33.5v-4.5M95.3 29v4.5M96.5 31.4v25.4M97.6 33.5v-4.5M124.8 39.7l2.1-.3-2.1-.3M124.8 39.3l2.1-.3-2.1-.3M124.8 38.8l2.1-.3-2.1-.2M124.8 38.4l2.1-.3-2.1-.3M124.8 38l2.1-.3-2.1-.3M124.8 37.6l2.1-.3-2.1-.3M124.8 37.1l2.1-.3-2.1-.2"/>
<path d="M124.8 36.7l2.1-.3-2.1-.3M124.8 36.3l2.1-.3-2.1-.3M124.8 35.9l2.1-.3-2.1-.3M125.3 35.2l-.6 .1M127.4 39.6l-2.1 .2a1.43 1.43 0 0 0 1.3 .2l.9 .1M127.5 40l-2.2 .2a1.43 1.43 0 0 0 1.3 .3h.9M127.5 39.1l-2.2 .3a1.43 1.43 0 0 0 1.3 .2l.9 .1M127.5 38.7l-2.2 .2a1.43 1.43 0 0 0 1.3 .3l.9 .1M127.5 38.3l-2.2 .2a1.43 1.43 0 0 0 1.3 .3h.9M127.5 37.8l-2.2 .3a1.43 1.43 0 0 0 1.3 .2l.9 .1M127.5 37.4l-2.2 .3a1.43 1.43 0 0 0 1.3 .2l.9 .1M127.5 37l-2.2 .2a1.43 1.43 0 0 0 1.3 .3l.9 .1"/>
<path d="M127.5 36.6l-2.2 .2a1.43 1.43 0 0 0 1.3 .3h.9M127.5 36.1l-2.2 .3a1.43 1.43 0 0 0 1.3 .2l.9 .1M127.5 35.7l-2.2 .3a1.43 1.43 0 0 0 1.3 .2l.9 .1M127.5 35.3l-2.2 .2a1.43 1.43 0 0 0 1.3 .3l.9 .1M154.6 29v4.5M155.8 31.4v25.4M156.9 33.5v-4.5M175.8 29v4.5M178.1 33.5v-4.5M96.5 56.8h-25.4M124.8 45.2l2.1-.3-2.1-.3M124.8 44.8l2.1-.3-2.1-.3"/>
<path d="M124.8 44.4l2.1-.3-2.1-.3M124.8 43.9l2.1-.3-2.1-.2M124.8 43.5l2.1-.3-2.1-.3M124.8 43.1l2.1-.3-2.1-.3M124.8 42.7l2.1-.3-2.1-.3M124.8 42.2l2.1-.3-2.1-.2M124.8 41.8l2.1-.3-2.1-.3M124.8 41.4l2.1-.3-2.1-.3M124.8 41l2.1-.3-2.1-.3M124.8 40.5l2.1-.3-2.1-.2M124.8 40.1l2.1-.3-2.1-.3M124.8 45.6l2.1-.3-2.1-.2"/>
<path d="M127.4 44.7l-2.1 .2a1.43 1.43 0 0 0 1.3 .2l.9 .1M127.4 43.8l-2.1 .2a1.43 1.43 0 0 0 1.3 .3l.9 .1M127.5 44.2l-2.2 .3a1.43 1.43 0 0 0 1.3 .2l.9 .1M127.5 43.4l-2.2 .2a1.43 1.43 0 0 0 1.3 .3h.9M127.5 42.9l-2.2 .3a1.43 1.43 0 0 0 1.3 .2l.9 .1M127.5 42.5l-2.2 .3a1.43 1.43 0 0 0 1.3 .2l.9 .1M127.5 42.1l-2.2 .2a1.43 1.43 0 0 0 1.3 .3l.9 .1M127.5 41.7l-2.2 .2a1.43 1.43 0 0 0 1.3 .3h.9M127.5 41.2l-2.2 .3a1.43 1.43 0 0 0 1.3 .2l.9 .1M127.5 40.8l-2.2 .3a1.43 1.43 0 0 0 1.3 .2l.9 .1M127.5 40.4l-2.2 .2a1.43 1.43 0 0 0 1.3 .3l.9 .1M127.5 45.1l-2.2 .2a1.43 1.43 0 0 0 1.3 .3h.9"/>
<path d="M155.8 56.8h25.4M93.9 61.3h-2.6M96.4 62.3l2-.1 2.3-.4M155.6 62.3h25.6M161.7 61.3h-2.6M178.6 61.3h-2.6M84.2 117.5v.6M84.5 117.5v.6M85.6 117.5v.6M86.2 117.5v.6M87.3 117.5v.6M87.6 117.5v.6"/>
<path d="M87.8 115h.2h-4.2h4M89.1 115.3h-6.4M164.7 117.5v.6M164.8 117.5v.6M166.2 117.5v.6M166.5 117.5v.6M167.8 117.5v.6M168 117.5v.6M169.5 115.3h-6.3"/>
</g>
<g fill="none" stroke="#000" stroke-width=".2" stroke-dasharray="1.3 .6" stroke-dashoffset=".9">
<path d="M93.4 50.8h-1.8M121.7 58.4h-1.9M121.7 58.7h-1.7M122.4 59.3v1.9M130.6 58.4v1.8M132.3 58.7h-1.7M132.5 58.4h-1.9M161.2 50.8h-1.9M178.1 50.8h-1.8M119.8 62.1h1.9M120 61.8h1.7M122.4 78.7v1.9"/>
<path d="M129.9 61.2v-1.9M130.6 60.2v1.9M130.6 62.1h1.9M130.6 61.8h1.7M132.3 78.1h-1.7M132.5 77.8h-1.9M124.6 92v1.7M127.7 93.7v-1.7M130.6 81.2h1.7M130.6 81.5h1.9M85.9 116.5l-1.6 1M87.5 117.5l-1.6-1"/>
<path d="M166.3 116.5l-1.5 1M167.9 117.5l-1.6-1"/>
</g>
<g fill="none" stroke="#000" stroke-width=".2" stroke-dasharray="1.3 .6" stroke-dashoffset=".7">
<path d="M74.2 33.5l1.1 .7M75.3 34.2l1.2-.7M95.3 33.5l1.2 .7M96.5 34.2l1.1-.7M154.6 33.5l1.2 .7M155.8 34.2l1.1-.7M175.8 33.5l1.1 .7M176.9 34.2l1.2-.7M93.1 50.5h-1.3M116.3 49.1h1.4M121.8 59.5v-.2v1.9v-1.7M122.1 59.5v1.4"/>
<path d="M126 59.3h-3.6M130.4 59.5v-.2v1.9v-1.7M160.8 50.5h-1.3M177.8 50.5h-1.3M121.7 62.1v-3.7M122.1 79v1.3M122.4 61.2h3.6M130.1 60.9v-1.4M130.6 77.8v3.7M83.8 90.4v24.6M126.9 91.8h-1.7h1.9h-.2M164.2 90.4v24.6"/>
<path d="M88 115v-24.6M168.5 115v-24.6"/>
</g>
<path d="M76.9 61.1h-3.5" fill="none" stroke="#000" stroke-width=".2" stroke-dasharray="1.3 .6" stroke-dashoffset="-.2"/>
<path d="M76 50.5h-1.5" fill="none" stroke="#000" stroke-width=".2" stroke-dasharray="1.3 .6" stroke-dashoffset=".8"/>
<g fill="none" stroke="#000" stroke-width=".2" stroke-dasharray="1.3 .6" stroke-dashoffset=".6">
<path d="M125.6 39.9l1.9-.2M125.6 39.4l1.9-.1M125.6 39l1.9-.2M125.6 38.6l1.9-.2M125.6 38.2l1.9-.2M125.6 37.7l1.9-.1M125.6 37.3l1.9-.2M125.6 36.9l1.9-.2M125.6 36.5l1.9-.2M125.6 36l1.9-.1M125.6 35.6l1.9-.2M126.7 35.1l-1.2 .1"/>
<path d="M127.5 40l-2-.2M127.5 39.5l-2-.1M127.5 39.1l-2-.1M127.5 38.7l-2-.2M127.5 38.3l-2-.2M127.5 37.8l-2-.1M127.5 37.4l-2-.1M127.5 37l-2-.2M127.5 36.6l-2-.2M127.5 35.7l-2-.1M127.5 35.3l-2-.1M124.7 45.7l2 .1"/>
<path d="M125.5 45.8l2-.2M125.6 45l1.9-.2M125.6 44.5l1.9-.1M125.6 44.1l1.9-.2M125.6 43.7l1.9-.2M125.6 43.3l1.9-.2M125.6 42.8l1.9-.1M125.6 42.4l1.9-.2M125.6 42l1.9-.2M125.6 41.6l1.9-.2M125.6 41.1l1.9-.1M125.6 40.7l1.9-.2"/>
<path d="M125.6 40.3l1.9-.2M125.6 45.4l1.9-.2M127.5 44.6l-2-.1M127.5 44.2l-2-.1M127.5 43.8l-2-.2M127.5 43.4l-2-.2M127.5 42.9l-2-.1M127.5 42.5l-2-.1M127.5 42.1l-2-.2M127.5 41.7l-2-.2M127.5 41.2l-2-.1M127.5 40.8l-2-.1"/>
<path d="M127.5 40.4l-2-.2M130.4 79v1.6v-1.9v.3M130.4 78.7v1.9v-1.9M130.4 78.7h-3.8M125.4 83.9v3.8M125.8 91.8h1.3h-1.9h.6M126.6 80.6h3.8M126.9 87.7v-3.8"/>
</g>
<g font-size="8.1">
<text x="51.7" y="9.3">2</text>
<text x="159.7" y="9.3">1</text>
<text x="4" y="72.8">B</text>
<text x="207.2" y="72.8">B</text>
<text x="3.3" y="212.5">A</text>
<text x="206.5" y="212.5">A</text>
<text x="51.7" y="276">2</text>
<text x="159.7" y="276">1</text>
</g>
<g font-size="4.7">
<text x="25.1" y="21.4">Flexure Mount</text>
<text x="108.7" y="19.8">Mechanical Stops</text>
<text x="25.1" y="25.9">Locking Screws</text>
<text x="32.2" y="105.3">Proof Mass</text>
<text x="32.2" y="109.9">Lifting Screws</text>
<text x="165.4" y="123.4">Flexure</text>
<text x="116.1" y="143">DETAIL D</text>
<text x="113.5" y="147.5">SCALE 2 : 3</text>
<text x="87.8" y="178.3">D</text>
<text x="154.7" y="175.9">Proof Mass:</text>
<text x="154.7" y="180.5">M = 5.39 kg</text>
<text x="154.7" y="185">I = 0.0941 kg m^2</text>
<text x="122.5" y="200">Readout Mirrors</text>
<text x="164.8" y="233.7">M.P.Ross</text>
<text x="161.6" y="245.9">Cylindrical</text>
<text x="156.7" y="250.4">Rotation Sensor</text>
</g>
<text font-size="4.7" fill="#808080" x="108.9" y="164.7" transform="rotate(-15 108.9 164.7)">R6.00</text>
<g font-size="4.2">
<text x="145.6" y="262.7">A</text>
<text x="168.9" y="262.4">CRS</text>
</g>
<text font-size="3" x="10.8" y="275.7">SOLIDWORKS Educational Product. For Instructional Use Only.</text>
<g font-size="2.1">
<text x="77.5" y="232.2">DIMENSIONS ARE IN INCHES</text>
<text x="77.5" y="234.7">TOLERANCES:</text>
<text x="77.5" y="237.3">FRACTIONAL</text>
<text x="77.5" y="239.9">ANGULAR: MACH</text>
<text x="99.6" y="239.9">BEND</text>
<text x="77.5" y="242.5">TWO PLACE DECIMAL</text>
<text x="77.5" y="245.1">THREE PLACE DECIMAL</text>
<text x="51.5" y="258.7">NEXT ASSY</text>
<text x="65.2" y="258.6">USED ON</text>
<text x="56.3" y="264.8">APPLICATION</text>
<text x="79.3" y="264.6">DO NOT SCALE DRAWING</text>
</g>
<g font-size="2">
<text x="14.1" y="249.9">THE INFORMATION CONTAINED IN</text>
<text x="16" y="246.3">PROPRIETARY AND CONFIDENTIAL</text>
<text x="14.1" y="252.4">THIS DRAWING IS THE SOLE</text>
<text x="14.1" y="254.9">PROPERTY OF &lt;COMPANY NAME &gt;.</text>
<text x="14.1" y="257.4">ANY REPRODUCTION IN PART OR AS</text>
<text x="14.1" y="260">A WHOLE WITHOUT THE WRITTEN</text>
<text x="14.1" y="262.5">PERMISSION OF &lt;COMPANY NAME&gt;</text>
<text x="14.1" y="265">IS PROHIBITED.</text>
</g>
<g font-size="1.8">
<text x="124" y="231.1">NAME</text>
<text x="136.2" y="231.1">DATE</text>
<text x="110.5" y="234.8">DRAWN</text>
<text x="110.5" y="238.9">CHECKED</text>
<text x="110.6" y="242.5">ENG APPR.</text>
<text x="77.3" y="250.5">MATERIAL</text>
<text x="110.6" y="246.3">MFG APPR.</text>
<text x="110.7" y="250">Q.A.</text>
<text x="77.3" y="257">FINISH</text>
<text x="110.7" y="253.5">COMMENTS:</text>
<text x="145.1" y="259">SIZE</text>
<text x="150.1" y="259.1">DWG. NO.</text>
<text x="197.8" y="259.2">REV.</text>
<text x="145" y="265.7">SCALE:1:4</text>
</g>
<g font-size="1.7">
<text x="156.7" y="265.7">WEIGHT:</text>
<text x="186.3" y="265.7">SHEET 1 OF 1</text>
</g>
</svg>
